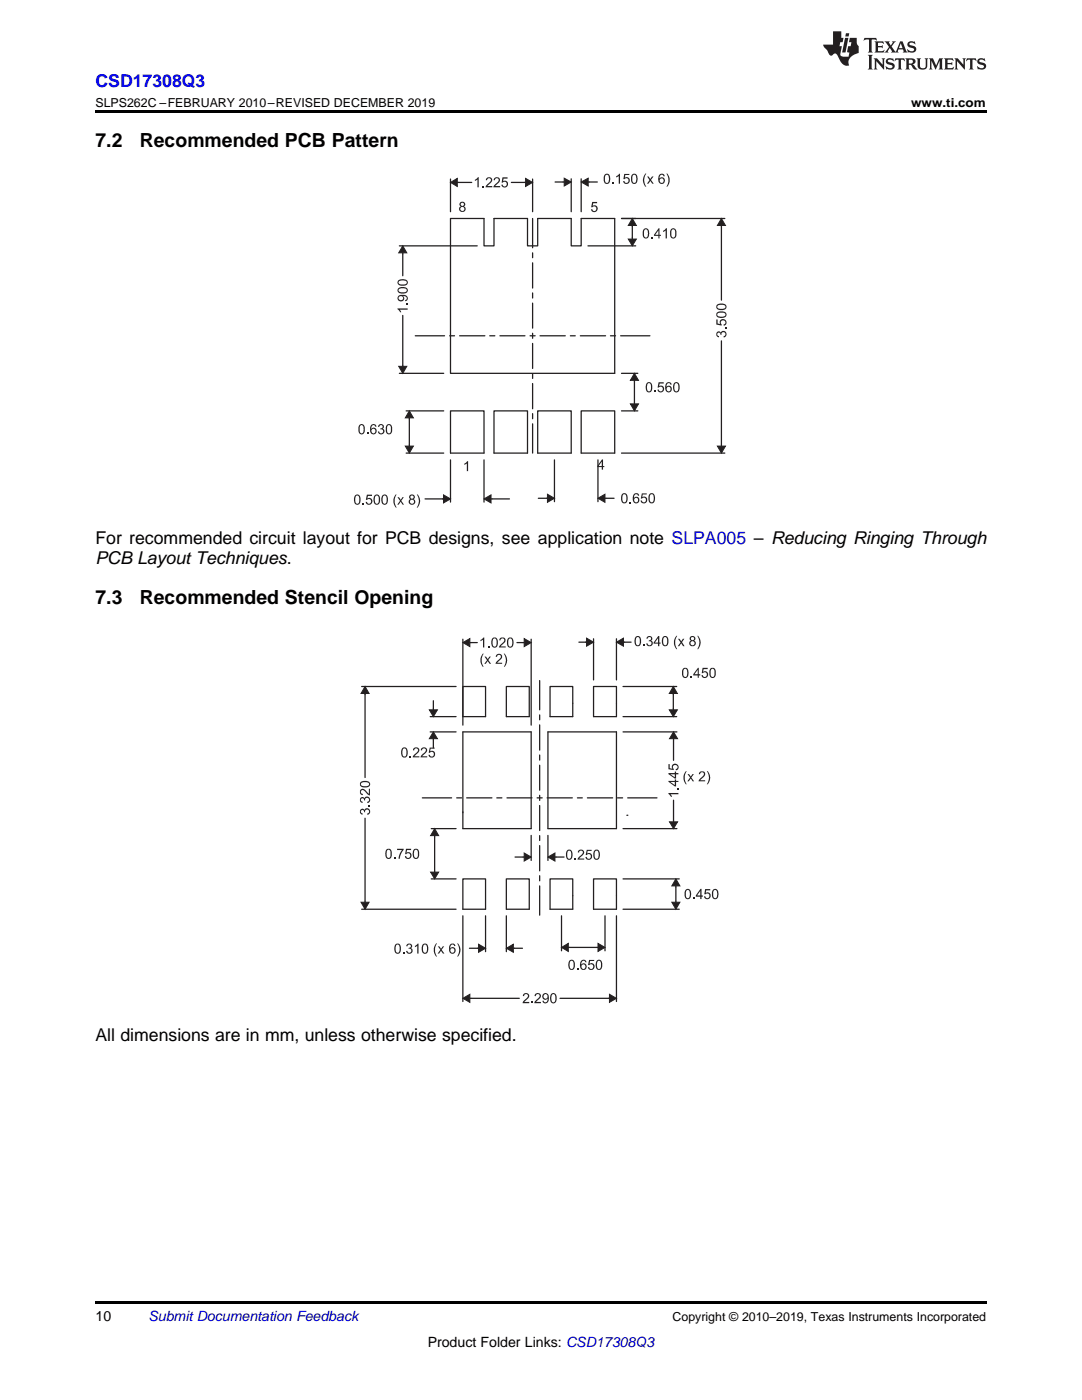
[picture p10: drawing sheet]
<svg xmlns="http://www.w3.org/2000/svg" width="216mm" height="279mm" viewBox="0 0 216 279" stroke-linecap="round" stroke-linejoin="round" font-family="sans-serif">
<path d="M19 259.7h177.8v.5h-177.8z" fill="#000"/>
<g fill="none" stroke="#231f20" stroke-width=".25">
<path d="M92.4 137h4.5v6h-4.5zM101 137h4.6v6h-4.6zM109.8 137h4.5v6h-4.5zM118.4 137h4.6v6h-4.6zM92.4 146.1h13.6M109.3 146.1h13.7M92.4 175.4h4.5v6.1h-4.5zM92.4 162v.2M92.4 165.4h13.6M101 175.4h4.6v6.1h-4.6zM109.3 165.4h13.7M109.8 175.4h4.5v6.1h-4.5z"/>
<path d="M118.4 175.4h4.6v6.1h-4.6zM124.3 175.4h11.2M125.1 162.7h.1M134.9 177v2.8M124.3 181.5h11.2"/>
</g>
<g fill="#231f20">
<path d="M138.3 179.1h.3v.3h-.3z"/>
<path d="M140.7 177.4h1v.3h-.8l-.1 .5 .6-.1 .4 .4v.5l-.4 .4h-.5l-.4-.4v-.1h.2l.2 .3 .4 .1 .2-.4v-.3l-.2-.3-.8 .2z"/>
<path d="M134.9 175.4l.8 1.4h-1.6z"/>
<path d="M136.9 177.5l.6-.1 .4 .5-.1 1.1-.4 .5-.5-.2-.3-.5v-.8zM137.1 177.6l-.2 .4v1a.43 .43 0 0 0 .6 .1 .43 .43 0 0 0 .2-.5l-.1-.7a.34 .34 0 0 0-.5-.3z"/>
<path d="M139.8 177.4h.2v1.3h.2v.3h-.2v.4h-.3v-.4h-.9v-.3zM139.7 177.8l-.6 .9h.6z"/>
<path d="M142.3 177.6l.5-.2 .5 .4v1.1l-.4 .5h-.5l-.3-.4v-1zM142.5 177.6l-.2 .4 .1 1a.42 .42 0 0 0 .6 .1 .42 .42 0 0 0 .1-.5l-.1-.7a.34 .34 0 0 0-.5-.3z"/>
</g>
<path d="M134.9 175.4l.8 1.4h-1.6z" fill="none" stroke="#231f20" stroke-width=".2"/>
<path d="M134.9 176.8v.2" fill="none" stroke="#231f20" stroke-width=".25"/>
<path d="M134.1 180.1h1.6l-.8 1.4z" fill="#231f20"/>
<path d="M134.1 180.1h1.6l-.8 1.4z" fill="none" stroke="#231f20" stroke-width=".2"/>
<path d="M92.4 146.1v19.3M106 146.1v19.3M109.3 146.1v19.3M123 146.1v19.3M124.3 146.1h10.8M134.4 147.7v4M134.4 159.7v4.1M124.3 165.4h10.8M134.9 179.8v.3" fill="none" stroke="#231f20" stroke-width=".25"/>
<path d="M134.4 146.1l.8 1.3h-1.6z" fill="#231f20"/>
<path d="M134.4 146.1l.8 1.3h-1.6z" fill="none" stroke="#231f20" stroke-width=".2"/>
<path d="M134.4 147.4v.3" fill="none" stroke="#231f20" stroke-width=".25"/>
<path d="M133.6 164h1.6l-.8 1.4z" fill="#231f20"/>
<path d="M133.6 164h1.6l-.8 1.4z" fill="none" stroke="#231f20" stroke-width=".2"/>
<path d="M134.4 163.8v.2" fill="none" stroke="#231f20" stroke-width=".25"/>
<g fill="#231f20">
<path d="M133.4 158.3h2v.2h-1.6l.3 .5h-.3l-.4-.5z"/>
<path d="M135.1 157.2h.3v.3h-.3z"/>
<path d="M133.4 152.5h.2v.8l.6 .1-.1-.6 .2-.3 .6-.1 .3 .2 .2 .4v.4l-.4 .3h-.1l-.1-.2a.43 .43 0 0 0 .2-.7 .43 .43 0 0 0-.7 .1l.1 .8-1-.2z"/>
<path d="M133.4 155.8h1.2v-.3h.3v.3h.5v.3h-.5v.8h-.3l-1.2-.9zM133.8 156.1l.8 .6v-.6z"/>
<path d="M133.4 154.3h1.2v-.3h.3v.3h.5v.2h-.5v.9h-.3l-1.2-.9zM133.8 154.5l.8 .6v-.6z"/>
</g>
<path d="M118.4 127.5v8.2M123 127.5v8.2" fill="none" stroke="#231f20" stroke-width=".25"/>
<g fill="#231f20">
<path d="M128.3 128.7h.3v.3h-.3z"/>
<path d="M129.2 127.1l.5-.2 .4 .2 .1 .5-.3 .3a.61 .61 0 0 1 0 1 .61 .61 0 0 1-.9-.4l.2-.1 .3 .4 .4-.1 .1-.5-.2-.2h-.4l.1-.2a.35 .35 0 0 0 .4-.4 .35 .35 0 0 0-.3-.3 .35 .35 0 0 0-.4 .4l-.2-.1z"/>
<path d="M134.9 126.9h.2l-.3 .7-.1 1 .4 1h-.2l-.2-.3-.2-.7v-.9z"/>
<path d="M135.3 127.5h.3l.3 .5 .4-.5h.3l-.5 .7 .5 .8h-.3l-.4-.6-.4 .6h-.3l.6-.8z"/>
<path d="M139.1 126.9h.2l.2 .3 .3 .9-.1 .8-.4 .7-.2-.1 .4-.7 .1-.8z"/>
<path d="M126.9 127.1l.6-.2 .3 .4 .1 1-.3 .6-.6 .1-.3-.4-.1-.9zM127 127.2l-.1 .5v.8a.41 .41 0 0 0 .6 .2 .41 .41 0 0 0 .2-.6l-.1-.8-.2-.2z"/>
<path d="M131.3 126.9h.3v1.3h.2v.3h-.2v.5h-.3v-.5h-.9v-.3zM131.3 127.4l-.6 .8h.6z"/>
<path d="M132.3 127.1l.6-.2 .4 .4 .1 1-.4 .6-.5 .1-.3-.4-.1-.9zM132.5 127.2l-.2 .5 .1 .8a.35 .35 0 0 0 .4 .3 .35 .35 0 0 0 .3-.5v-.9l-.3-.3z"/>
<path d="M137.7 127.1l.7-.2 .4 .4v.3l-.3 .3 .3 .1v.5l-.4 .5h-.4l-.4-.3v-.6l.3-.2-.3-.3zM137.9 127.5a.31 .31 0 0 0 .6 0 .31 .31 0 0 0-.6 0zM137.8 128.4a.42 .42 0 0 0 .8 0 .42 .42 0 0 0-.8 0z"/>
</g>
<path d="M86.5 139.8v1.7M85.8 143h5.2M85.8 146.1h5.2M86.5 147.7v1.5" fill="none" stroke="#231f20" stroke-width=".25"/>
<g fill="#231f20">
<path d="M81.7 150.9h.3v.2h-.3z"/>
<path d="M82.5 149.4l.3-.2h.5l.3 .3v.5l-.9 .9h1v.2h-1.3l.1-.3 .8-.8a.38 .38 0 0 0-.1-.6 .38 .38 0 0 0-.5 .3h-.3z"/>
<path d="M84.1 149.3l.7-.1 .4 .2v.6l-.9 .9h.9v.2h-1.3l.2-.5 .7-.6a.38 .38 0 0 0 0-.6 .38 .38 0 0 0-.6 .3h-.2z"/>
<path d="M85.8 149.2h.9v.2h-.8l-.1 .6 .5-.2 .5 .5v.5l-.4 .4-.6-.1-.3-.5 .3 .1a.45 .45 0 0 0 .6 .1 .45 .45 0 0 0 .1-.6 .45 .45 0 0 0-.6-.1l-.1 .2-.3-.1z"/>
<path d="M85.7 141.7h1.6l-.8 1.3z"/>
<path d="M80.3 149.2h.6l.4 .5v1l-.4 .5-.6-.1-.2-.4-.1-.8zM80.4 149.5l-.1 .4 .1 .8a.35 .35 0 0 0 .4 .3 .35 .35 0 0 0 .3-.4l-.1-1.1-.2-.1z"/>
</g>
<path d="M85.7 141.7h1.6l-.8 1.3z" fill="none" stroke="#231f20" stroke-width=".2"/>
<path d="M86.5 141.5v.2" fill="none" stroke="#231f20" stroke-width=".25"/>
<path d="M86.5 146.1l.8 1.3h-1.6z" fill="#231f20"/>
<path d="M86.5 146.1l.8 1.3h-1.6z" fill="none" stroke="#231f20" stroke-width=".2"/>
<path d="M86.5 147.4v.3M86.1 165.4h4.9M86.1 175.4h4.9M86.7 167v6.8" fill="none" stroke="#231f20" stroke-width=".25"/>
<g fill="#231f20">
<path d="M78.6 171.1h.3v.3h-.3z"/>
<path d="M79.2 169.4h1.3l-.5 1.1-.2 .9h-.3l.1-.5 .6-1.3h-1z"/>
<path d="M81 169.4h1v.2h-.8l-.1 .6 .6-.1 .4 .4-.1 .7-.4 .2-.7-.1-.1-.4 .3-.1a.39 .39 0 0 0 .2 .4 .39 .39 0 0 0 .5-.2l.1-.4-.2-.2-.4-.1-.2 .2h-.3z"/>
<path d="M86.7 165.4l.8 1.4h-1.6z"/>
<path d="M77.1 169.6l.2-.2h.5l.3 .4 .1 1-.4 .6h-.4l-.5-.4v-.7zM77.4 169.6l-.2 .3v1a.4 .4 0 0 0 .5 .2 .4 .4 0 0 0 .2-.5l-.1-.9z"/>
<path d="M82.5 169.6l.3-.2h.4l.4 .4v1l-.3 .6h-.5l-.3-.3-.2-.8zM82.7 169.7l-.1 .8 .2 .7a.58 .58 0 0 0 .6-.3 .58 .58 0 0 0 0-.6l-.2-.7h-.2z"/>
</g>
<path d="M86.7 165.4l.8 1.4h-1.6z" fill="none" stroke="#231f20" stroke-width=".2"/>
<path d="M86.7 166.8v.2" fill="none" stroke="#231f20" stroke-width=".25"/>
<path d="M85.9 174h1.6l-.8 1.4z" fill="#231f20"/>
<path d="M85.9 174h1.6l-.8 1.4z" fill="none" stroke="#231f20" stroke-width=".2"/>
<path d="M124.3 137h10.7M134.4 138.6v2.9M124.3 143h10.7M86.7 173.8v.2" fill="none" stroke="#231f20" stroke-width=".25"/>
<g fill="#231f20">
<path d="M137.8 135h.2v.3h-.2z"/>
<path d="M140.2 133.3h1v.2h-.8l-.1 .6 .6-.1 .4 .4v.5l-.6 .4h-.4l-.2-.2-.1-.3 .2-.1a.44 .44 0 0 0 .8 .2 .44 .44 0 0 0-.3-.7l-.7 .1z"/>
<path d="M134.4 137l.8 1.4h-1.7z"/>
<path d="M136.3 133.4l.6-.1 .3 .2 .2 .3v1l-.5 .5-.5-.1-.3-.5v-.8zM136.6 133.5l-.3 .4v.8l.3 .4h.3l.2-.3v-1l-.2-.3z"/>
<path d="M139.3 133.3h.1v1.3h.3v.2h-.3v.5h-.2v-.5h-.9v-.2zM139.2 133.7l-.6 .9h.6z"/>
<path d="M141.7 133.5l.3-.2h.4l.4 .4v1.2l-.4 .4-.6-.1-.2-.3-.1-1.1zM141.9 133.6l-.1 1.2 .2 .2a.52 .52 0 0 0 .5-.2 .52 .52 0 0 0 .1-.5l-.2-.7a.29 .29 0 0 0-.5 0z"/>
</g>
<path d="M134.4 137l.8 1.4h-1.7z" fill="none" stroke="#231f20" stroke-width=".2"/>
<path d="M134.4 138.4v.2" fill="none" stroke="#231f20" stroke-width=".25"/>
<path d="M133.5 141.7h1.7l-.8 1.3z" fill="#231f20"/>
<path d="M133.5 141.7h1.7l-.8 1.3z" fill="none" stroke="#231f20" stroke-width=".2"/>
<path d="M134.4 141.5v.2M93.7 189.2h1.6M96.9 182.8v7.1M101 182.8v7.1M102.6 189.2h1.7" fill="none" stroke="#231f20" stroke-width=".25"/>
<g fill="#231f20">
<path d="M80.4 190.1h.3v.2h-.3z"/>
<path d="M81.2 188.4l.7-.1 .3 .3a.4 .4 0 0 1-.2 .6l.3 .3v.4l-.3 .4h-.6l-.4-.5h.3l.2 .3h.3l.3-.2a.4 .4 0 0 0-.1-.5 .4 .4 0 0 0-.5 0l.1-.2a.35 .35 0 0 0 .4-.4 .35 .35 0 0 0-.4-.3 .35 .35 0 0 0-.3 .4l-.2-.1z"/>
<path d="M82.8 188.8l.7-.5v2h-.2v-1.6l-.5 .3z"/>
<path d="M87 188.3h.2l-.4 .9v.8l.4 .9-.3-.1-.3-.8v-1z"/>
<path d="M87.4 188.9h.3l.3 .5 .3-.5h.3l-.5 .6 .6 .8h-.3l-.4-.5-.4 .5h-.3l.6-.8z"/>
<path d="M91.2 188.3l.3 .1 .4 1.1-.1 .8-.4 .6h-.2l.3-.6 .1-.8z"/>
<path d="M95.5 188.4l1.4 .8-1.4 .9z"/>
<path d="M78.9 188.4l.7-.1 .4 .5v1l-.2 .3-.3 .2-.6-.1-.2-.4v-.8zM79.1 188.6l-.2 .4v.6l.2 .5a.54 .54 0 0 0 .6-.2 .54 .54 0 0 0 0-.7v-.3a.38 .38 0 0 0-.2-.3 .38 .38 0 0 0-.4 0z"/>
<path d="M84.4 188.4l.6-.1 .4 .5v1l-.2 .4-.3 .1-.5-.1-.2-.4-.1-.8zM84.6 188.6l-.2 .4 .1 1a.44 .44 0 0 0 .6 0 .44 .44 0 0 0 .1-.6v-.6a.39 .39 0 0 0-.6-.2z"/>
<path d="M89.9 188.4l.2-.1 .5 .1 .3 .3-.3 .1a.41 .41 0 0 0-.5-.3 .41 .41 0 0 0-.2 .6l-.1 .2 .6-.3 .4 .3 .1 .5-.3 .5h-.6l-.3-.3-.1-1.1zM89.9 189.7a.43 .43 0 0 0 .8 0 .43 .43 0 0 0-.8 0z"/>
</g>
<path d="M95.5 188.4l1.4 .8-1.4 .9z" fill="none" stroke="#231f20" stroke-width=".2"/>
<path d="M95.3 189.2h.2" fill="none" stroke="#231f20" stroke-width=".25"/>
<path d="M101 189.2l1.4-.8v1.7z" fill="#231f20"/>
<path d="M101 189.2l1.4-.8v1.7z" fill="none" stroke="#231f20" stroke-width=".2"/>
<path d="M102.8 171h1.6M106 166.7v5M109.3 166.7v5M110.9 171h1.7M102.4 189.2h.2" fill="none" stroke="#231f20" stroke-width=".25"/>
<g fill="#231f20">
<path d="M114.6 171.3h.3v.3h-.3z"/>
<path d="M115.4 169.8l.3-.2h.4l.4 .2v.6l-.9 .9h1v.3h-1.4l.3-.6 .7-.6a.37 .37 0 0 0-.2-.6 .37 .37 0 0 0-.4 .4l-.3-.1z"/>
<path d="M117.1 169.6h1v.2h-.9v.6l.2-.2 .5 .1 .2 .4v.4l-.3 .4-.6 .1-.4-.4v-.2h.3a.45 .45 0 0 0 .6 .3 .45 .45 0 0 0 .2-.6 .45 .45 0 0 0-.6-.2l-.2 .2-.2-.1z"/>
<path d="M104.6 170.2l1.4 .8-1.4 .8z"/>
<path d="M113.3 169.6h.6l.3 .5v1l-.4 .5h-.5l-.3-.5-.1-.9zM113.4 169.8l-.2 .4 .1 .9a.4 .4 0 0 0 .5 .2 .4 .4 0 0 0 .2-.5l-.1-.8a.31 .31 0 0 0-.2-.2 .31 .31 0 0 0-.3 0z"/>
<path d="M118.7 169.6h.6l.4 .5v1l-.5 .5h-.5l-.3-.5v-.9zM118.9 169.8l-.3 .4v.8l.3 .4h.3l.2-.2v-1.2a.31 .31 0 0 0-.2-.2 .31 .31 0 0 0-.3 0z"/>
</g>
<path d="M104.6 170.2l1.4 .8-1.4 .8z" fill="none" stroke="#231f20" stroke-width=".2"/>
<path d="M104.4 171h.2" fill="none" stroke="#231f20" stroke-width=".25"/>
<path d="M109.3 171l1.4-.8v1.6z" fill="#231f20"/>
<path d="M109.3 171l1.4-.8v1.6z" fill="none" stroke="#231f20" stroke-width=".2"/>
<path d="M92.4 127.6v17.1M94 128.2h1.2M103.2 128.2h1.2M106 127.6v17.1M110.7 171h.2" fill="none" stroke="#231f20" stroke-width=".25"/>
<path d="M92.4 128.2l1.4-.8v1.6z" fill="#231f20"/>
<path d="M92.4 128.2l1.4-.8v1.6z" fill="none" stroke="#231f20" stroke-width=".2"/>
<path d="M93.8 128.2h.2" fill="none" stroke="#231f20" stroke-width=".25"/>
<path d="M104.6 127.4l1.4 .8-1.4 .8z" fill="#231f20"/>
<path d="M104.6 127.4l1.4 .8-1.4 .8z" fill="none" stroke="#231f20" stroke-width=".2"/>
<path d="M104.4 128.2h.2" fill="none" stroke="#231f20" stroke-width=".25"/>
<g fill="#231f20">
<path d="M95.9 127.7l.7-.5v2h-.2v-1.5l-.4 .2z"/>
<path d="M97.4 129h.3v.2h-.3z"/>
<path d="M99.7 127.5l.3-.3 .7 .2 .2 .4-.1 .4-.9 .8h1v.2h-1.3l.1-.4 .9-.9a.38 .38 0 0 0-.3-.5 .38 .38 0 0 0-.4 .4h-.3z"/>
<path d="M98.2 127.4l.3-.2h.4l.4 .4v1l-.3 .6h-.6l-.3-.3-.1-1zM98.4 127.5l-.1 1 .2 .5a.54 .54 0 0 0 .6-.2 .54 .54 0 0 0 0-.6l-.1-.4a.38 .38 0 0 0-.2-.3 .38 .38 0 0 0-.4 0z"/>
<path d="M101.4 127.4l.2-.2h.5l.3 .5v1.2l-.4 .4-.5-.1-.3-.4v-.9zM101.6 127.5l-.2 .4 .1 .9a.44 .44 0 0 0 .5 .1 .44 .44 0 0 0 .2-.5v-.6a.37 .37 0 0 0-.2-.4 .37 .37 0 0 0-.4 .1z"/>
</g>
<path d="M72.2 137h18.8M72.8 138.6v16.6M72.8 163.3v16.5M72.2 181.5h18.8" fill="none" stroke="#231f20" stroke-width=".25"/>
<path d="M72.8 137l.8 1.4h-1.6z" fill="#231f20"/>
<path d="M72.8 137l.8 1.4h-1.6z" fill="none" stroke="#231f20" stroke-width=".2"/>
<path d="M72.8 138.4v.2" fill="none" stroke="#231f20" stroke-width=".25"/>
<path d="M72 180.1h1.6l-.8 1.4z" fill="#231f20"/>
<path d="M72 180.1h1.6l-.8 1.4z" fill="none" stroke="#231f20" stroke-width=".2"/>
<path d="M72.8 179.8v.3" fill="none" stroke="#231f20" stroke-width=".25"/>
<g fill="#231f20">
<path d="M72 161.6l.4-.2 .3 .3 .2-.4h.5l.4 .3 .1 .6-.2 .2-.4 .2v-.2l.3-.3-.1-.5h-.5l-.2 .2 .1 .3h-.2l-.1-.2a.34 .34 0 0 0-.4-.2 .34 .34 0 0 0-.2 .4 .34 .34 0 0 0 .4 .2l-.1 .3h-.1l-.4-.4z"/>
<path d="M73.5 160.6h.3v.3h-.3z"/>
<path d="M72 159.2l.1-.1a.4 .4 0 0 1 .6 .2l.3-.3h.4l.3 .1 .2 .7-.6 .5v-.3h.1a.41 .41 0 0 0 .2-.5 .41 .41 0 0 0-.5-.3 .41 .41 0 0 0-.2 .6l-.3-.1a.33 .33 0 0 0-.3-.4 .33 .33 0 0 0-.3 .4 .33 .33 0 0 0 .4 .3l-.1 .2-.4-.2-.1-.6z"/>
<path d="M72 157.6l.6-.1 1 .9v-1h.2v1.4l-.4-.2-.8-.8a.36 .36 0 0 0-.6 .1 .36 .36 0 0 0 .4 .5v.3l-.5-.2-.1-.7z"/>
<path d="M72 156.1l.5-.3 .9 .1 .3 .2 .2 .5-.3 .4-.2 .1h-1.1l-.5-.4zM72.2 156.2a.43 .43 0 0 0-.1 .6 .43 .43 0 0 0 .6 .1l.8-.1a.44 .44 0 0 0 0-.6 .44 .44 0 0 0-.6-.1z"/>
</g>
<path d="M112 182.8v7M113.6 189.1h5.5M120.7 182.8v7" fill="none" stroke="#231f20" stroke-width=".25"/>
<g fill="#231f20">
<path d="M115.1 193.3h.3v.3h-.3z"/>
<path d="M117.5 191.6h1.1v.2h-.8l-.2 .5 .5-.1 .5 .4v.5l-.4 .5-.6-.1-.3-.3v-.2h.3l.2 .4h.3l.3-.4-.3-.5-.8 .1z"/>
<path d="M112 189.1l1.4-.8v1.6z"/>
<path d="M113.7 191.7l.6-.1 .4 .4v1l-.4 .6-.6-.1-.2-.3-.1-.9zM113.8 191.8l-.1 .5v.8a.41 .41 0 0 0 .5 .2 .41 .41 0 0 0 .3-.5l-.1-.8a.35 .35 0 0 0-.6-.2z"/>
<path d="M115.9 191.8l.3-.2 .4-.1 .4 .5h-.2a.4 .4 0 0 0-.5-.2 .4 .4 0 0 0-.3 .5v.2l.2-.2h.4l.4 .2 .1 .5-.3 .5-.6 .1-.3-.3-.2-.9zM116 192.9a.45 .45 0 0 0 .9 0 .45 .45 0 0 0-.9 0z"/>
<path d="M119.1 191.7l.7-.1 .3 .4 .1 .9-.2 .4-.3 .3h-.4l-.4-.4v-.9zM119.3 191.8l-.2 .5 .1 .8a.41 .41 0 0 0 .5 .2 .41 .41 0 0 0 .2-.5l-.1-.8a.32 .32 0 0 0-.2-.3 .32 .32 0 0 0-.3 .1z"/>
</g>
<path d="M112 189.1l1.4-.8v1.6z" fill="none" stroke="#231f20" stroke-width=".2"/>
<path d="M113.4 189.1h.2" fill="none" stroke="#231f20" stroke-width=".25"/>
<path d="M119.3 188.3l1.4 .8-1.4 .8z" fill="#231f20"/>
<path d="M119.3 188.3l1.4 .8-1.4 .8z" fill="none" stroke="#231f20" stroke-width=".2"/>
<path d="M92.4 182.8v17.1M94 199.2h9.6M111.7 199.2h9.7M119.1 189.1h.2M123 182.8v17.1" fill="none" stroke="#231f20" stroke-width=".25"/>
<path d="M92.4 199.2l1.4-.8v1.6z" fill="#231f20"/>
<path d="M92.4 199.2l1.4-.8v1.6z" fill="none" stroke="#231f20" stroke-width=".2"/>
<path d="M93.8 199.2h.2" fill="none" stroke="#231f20" stroke-width=".25"/>
<path d="M121.6 198.4l1.4 .8-1.4 .8z" fill="#231f20"/>
<path d="M121.6 198.4l1.4 .8-1.4 .8z" fill="none" stroke="#231f20" stroke-width=".2"/>
<path d="M121.4 199.2h.2" fill="none" stroke="#231f20" stroke-width=".25"/>
<g fill="#231f20">
<path d="M104.5 198.3l.6-.1 .4 .2v.7l-.9 .9h1v.2h-1.3l.1-.4 .9-.9v-.3l-.3-.2a.33 .33 0 0 0-.4 .4h-.3z"/>
<path d="M106 199.9h.3v.3h-.3z"/>
<path d="M106.8 198.3l.6-.1 .5 .2v.6l-.9 1h.9v.2h-1.3l.2-.5 .8-.7a.39 .39 0 0 0-.2-.6 .39 .39 0 0 0-.5 .4h-.2z"/>
<path d="M108.4 198.3l.5-.1 .6 .4v1l-.3 .6h-.6l-.4-.4 .3-.1 .1 .3h.3l.3-.1 .1-.5v-.1l-.4 .2-.5-.1-.2-.6zM108.4 198.9a.41 .41 0 0 0 .8 0 .41 .41 0 0 0-.8 0z"/>
<path d="M110 198.3l.5-.1 .5 .4 .1 1-.4 .6-.4 .1-.4-.3-.1-1zM110.2 198.5l-.2 .4 .1 .8 .1 .3h.3l.3-.2v-.9l-.2-.5z"/>
</g>
<g fill="none" stroke="#231f20" stroke-width=".25">
<path d="M107.7 135.8v5.9M115.5 128.2h1.3M84.3 159.2h5.8M91.1 159.2h1M93.1 159.2h5.1M99.1 159.2h1M101.2 159.2h5M107.2 159.2h1M107.7 142.7v1M107.7 144.7v5M107.7 150.7v1M107.7 152.7v5"/>
<path d="M107.7 158.7v1M109.2 159.2h5M115.2 159.2h1M117.2 159.2h5M123.2 159.2h1M125.3 159.2h5.8M107.7 160.8v5M107.7 166.8v.9M107.7 168.8v5M107.7 174.8v1M107.7 176.8v5.8"/>
</g>
<path d="M117 127.4l1.4 .8-1.4 .8z" fill="#231f20"/>
<path d="M117 127.4l1.4 .8-1.4 .8z" fill="none" stroke="#231f20" stroke-width=".2"/>
<path d="M116.8 128.2h.2M124.6 128.2h1.3" fill="none" stroke="#231f20" stroke-width=".25"/>
<path d="M123 128.2l1.4-.8v1.6z" fill="#231f20"/>
<path d="M123 128.2l1.4-.8v1.6z" fill="none" stroke="#231f20" stroke-width=".2"/>
<path d="M124.4 128.2h.2" fill="none" stroke="#231f20" stroke-width=".25"/>
<g fill="#231f20">
<path d="M136.8 154l.2-.1-.4 .9v.8l.4 .9-.2-.1-.4-.8v-.8z"/>
<path d="M137.2 154.5h.3l.3 .5 .4-.5h.3l-.5 .7 .5 .7h-.3l-.4-.5-.4 .5h-.3l.6-.7z"/>
<path d="M139.5 154.2l.4-.3h.5l.3 .3-.1 .7-.9 .8h1v.2h-1.3l.2-.4 .8-.8a.38 .38 0 0 0-.3-.6 .38 .38 0 0 0-.4 .4h-.3z"/>
<path d="M141 153.9h.3l.2 .4 .2 .8-.1 .7-.4 .7h-.2l.4-.8 .1-.7z"/>
<path d="M96.3 130.5l.2-.1-.3 .8-.1 .6 .1 .7 .3 .6-.3-.2-.3-.7v-.8z"/>
<path d="M96.7 131h.3l.3 .5 .3-.5h.3l-.5 .7 .6 .8h-.3l-.4-.6-.4 .6h-.3l.6-.7z"/>
<path d="M99 130.7l.4-.2h.4l.4 .3-.1 .7-.9 .8h1v.2h-1.3l.2-.5 .8-.7v-.4l-.1-.2a.4 .4 0 0 0-.6 .4h-.3z"/>
<path d="M100.5 130.4l.4 .3 .3 1-.1 .7-.4 .7h-.2l.4-.7 .1-.8z"/>
</g>
<path d="M89.9 43.6h6.7v5.5h2v-5.5h6.7v5.5h2v-5.5h6.7v5.5h2v-5.5h6.7v30.9h-32.8zM89.9 82h6.7v8.4h-6.7zM98.6 82h6.7v8.4h-6.7zM107.3 82h6.7v8.4h-6.7zM116 82h6.7v8.4h-6.7z" fill="none" stroke="#231f20" stroke-width=".25"/>
<g fill="#231f20">
<path d="M118.2 40.3h.9v.3h-.7l-.1 .5 .1-.1h.5l.3 .4 .1 .3-.2 .4-.4 .2h-.4l-.3-.3-.1-.2 .3-.1 .1 .3 .4 .1 .3-.4a.43 .43 0 0 0-.2-.5 .43 .43 0 0 0-.6 .2h-.2z"/>
<path d="M92.7 92.5l.7-.5v2h-.2v-1.5l-.6 .3z"/>
<path d="M91.9 40.3h.5l.4 .3v.4l-.2 .2 .3 .2v.3l-.3 .5-.5 .1-.5-.3v-.6l.4-.2-.3-.3zM91.9 40.8a.35 .35 0 0 0 .7 0 .35 .35 0 0 0-.7 0zM91.8 41.7a.45 .45 0 0 0 .9 0 .45 .45 0 0 0-.9 0z"/>
<path d="M120.1 91.7h.2v1.3h.3v.2h-.3v.5h-.2v-.5h-.9v-.2zM120.1 92.1l-.7 .9h.7z"/>
</g>
<path d="M79.7 49.1h15.5M80.4 50.7v4.3M79.7 74.5h8.8M80.4 63v9.9" fill="none" stroke="#231f20" stroke-width=".25"/>
<g fill="#231f20">
<path d="M79.3 61.6h2v.2h-1.5l.3 .5h-.3z"/>
<path d="M81 60.5h.3v.3h-.3z"/>
<path d="M80.4 49.1l.8 1.4h-1.6z"/>
<path d="M79.5 59.1l.4-.3 1.1 .1 .3 .4 .1 .3-.2 .4-.3 .1-.1-.2h.2a.47 .47 0 0 0 0-.7 .47 .47 0 0 0-.6-.1l.3 .3-.2 .5-.6 .3-.5-.4-.1-.4zM79.6 59.5a.42 .42 0 0 0 .8 0 .42 .42 0 0 0-.8 0z"/>
<path d="M79.5 57.5l.5-.2h.9l.4 .3 .1 .4-.1 .3-.4 .2h-1.1l-.4-.3-.1-.4zM79.6 57.7l-.1 .3 .3 .3h.9l.5-.3v-.2l-.3-.2-.9-.1z"/>
<path d="M79.5 56l.6-.3 .9 .1 .3 .3v.5l-.4 .4h-1.1l-.4-.4-.1-.3zM79.6 56.1l-.1 .4 .2 .2h1.2a.41 .41 0 0 0 .2-.6 .41 .41 0 0 0-.6-.1z"/>
</g>
<path d="M80.4 49.1l.8 1.4h-1.6z" fill="none" stroke="#231f20" stroke-width=".2"/>
<path d="M80.4 50.5v.2" fill="none" stroke="#231f20" stroke-width=".25"/>
<path d="M79.6 73.1h1.6l-.8 1.4z" fill="#231f20"/>
<path d="M79.6 73.1h1.6l-.8 1.4z" fill="none" stroke="#231f20" stroke-width=".2"/>
<path d="M80.4 72.9v.2M81 82h7.5M81 90.4h7.5M81.7 83.6v5.2" fill="none" stroke="#231f20" stroke-width=".25"/>
<g fill="#231f20">
<path d="M73.2 86.4h.3v.3h-.3z"/>
<path d="M75.6 84.8l.5-.2 .5 .4v.3l-.3 .3 .4 .2v.4l-.2 .4-.3 .1-.6-.1-.2-.3v-.2h.3l.2 .4 .5-.2v-.5l-.5-.1 .1-.2a.34 .34 0 0 0 .3-.4 .34 .34 0 0 0-.3-.3 .34 .34 0 0 0-.3 .4h-.3z"/>
<path d="M81.7 82l.8 1.4h-1.6z"/>
<path d="M71.7 84.8l.6-.2 .4 .4 .1 1.1-.4 .6h-.5l-.3-.3-.1-1.2zM71.9 85l-.1 1.1a.42 .42 0 0 0 .5 .3 .42 .42 0 0 0 .2-.6l-.1-.8a.32 .32 0 0 0-.2-.2 .32 .32 0 0 0-.3 .2z"/>
<path d="M74 84.9l.2-.2 .5-.1 .3 .2 .1 .3-.2 .1-.1-.2a.42 .42 0 0 0-.5-.1 .42 .42 0 0 0-.2 .6v.1l.2-.2 .4-.1 .3 .3 .2 .5-.3 .5-.6 .1-.4-.3-.1-1.1zM74.1 86a.45 .45 0 0 0 .9 0 .45 .45 0 0 0-.9 0z"/>
<path d="M77.1 84.8l.6-.2 .5 .4v1.1l-.3 .6h-.5l-.4-.4v-1.1zM77.3 85l-.1 .6 .1 .5a.4 .4 0 0 0 .5 .3 .4 .4 0 0 0 .2-.5v-.7a.35 .35 0 0 0-.3-.4 .35 .35 0 0 0-.4 .2z"/>
</g>
<path d="M81.7 82l.8 1.4h-1.6z" fill="none" stroke="#231f20" stroke-width=".2"/>
<path d="M81.7 83.4v.2" fill="none" stroke="#231f20" stroke-width=".25"/>
<path d="M80.9 89h1.6l-.8 1.4z" fill="#231f20"/>
<path d="M80.9 89h1.6l-.8 1.4z" fill="none" stroke="#231f20" stroke-width=".2"/>
<path d="M117.3 49.1h9.5M124 43.6h2.8M126.2 45.2v2.3M81.7 88.8v.2" fill="none" stroke="#231f20" stroke-width=".25"/>
<g fill="#231f20">
<path d="M129.9 47.3h.3v.3h-.3z"/>
<path d="M132.3 46.1l.8-.5v2h-.3v-1.6l-.5 .3z"/>
<path d="M126.2 43.6l.8 1.4h-1.6z"/>
<path d="M128.4 45.8l.6-.2 .5 .4v1l-.4 .6h-.4l-.4-.3-.1-1.1zM128.6 45.8l-.1 .3v.9l.1 .2a.39 .39 0 0 0 .6 .1 .39 .39 0 0 0 .1-.5v-.7a.41 .41 0 0 0-.7-.3z"/>
<path d="M131.4 45.6h.2v1.3h.3v.2h-.3v.5h-.2v-.5h-.9v-.2zM131.4 46l-.7 .9h.7z"/>
<path d="M133.8 45.8l.3-.2h.4l.4 .3 .1 1.1-.4 .6h-.5l-.3-.3-.1-1.2zM134.1 45.8l-.1 .3v1a.39 .39 0 0 0 .5 .2 .39 .39 0 0 0 .2-.5v-.7a.37 .37 0 0 0-.6-.3z"/>
</g>
<path d="M126.2 43.6l.8 1.4h-1.6z" fill="none" stroke="#231f20" stroke-width=".2"/>
<path d="M126.2 45v.2" fill="none" stroke="#231f20" stroke-width=".25"/>
<path d="M125.4 47.7h1.6l-.8 1.4z" fill="#231f20"/>
<path d="M125.4 47.7h1.6l-.8 1.4z" fill="none" stroke="#231f20" stroke-width=".2"/>
<path d="M126.2 47.5v.2M124 74.5h3.3M126.6 76.1v4.3M124 82h3.3" fill="none" stroke="#231f20" stroke-width=".25"/>
<g fill="#231f20">
<path d="M130.5 78h.3v.3h-.3z"/>
<path d="M131.4 76.3h1v.2h-.8l-.1 .6 .2-.1h.6l.2 .7-.1 .4-.4 .2h-.5l-.2-.3-.1-.2 .3-.1v.3l.6 .1 .2-.4-.1-.2a.42 .42 0 0 0-.3-.3 .42 .42 0 0 0-.4 .1h-.3z"/>
<path d="M126.6 74.5l.8 1.4h-1.6z"/>
<path d="M129.2 76.3h.6l.4 .6-.1 1-.5 .4h-.4l-.3-.5v-1zM129.3 76.5l-.2 .5 .1 .8a.35 .35 0 0 0 .4 .3 .35 .35 0 0 0 .3-.4l-.1-1.1-.2-.1z"/>
<path d="M133 76.4l.4-.2 .4 .1 .2 .3-.2 .2a.39 .39 0 0 0-.5-.3 .39 .39 0 0 0-.3 .4v.4l.2-.3h.3l.5 .3v.6l-.2 .3-.5 .1-.5-.4-.1-.9zM133 77.7a.45 .45 0 0 0 .9 0 .45 .45 0 0 0-.9 0z"/>
<path d="M134.6 76.3h.7l.3 .6-.1 1-.4 .4h-.4l-.4-.5v-1zM134.8 76.5l-.2 .5v.8a.42 .42 0 0 0 .6 .2 .42 .42 0 0 0 .2-.5v-.6a.45 .45 0 0 0-.6-.4z"/>
</g>
<path d="M126.6 74.5l.8 1.4h-1.6z" fill="none" stroke="#231f20" stroke-width=".2"/>
<path d="M126.6 75.9v.2" fill="none" stroke="#231f20" stroke-width=".25"/>
<path d="M125.8 80.6h1.6l-.8 1.4z" fill="#231f20"/>
<path d="M125.8 80.6h1.6l-.8 1.4z" fill="none" stroke="#231f20" stroke-width=".2"/>
<path d="M124 43.6h20.6M144 45.2v14.7M144 68v20.8M124 90.4h20.6M126.6 80.4v.2" fill="none" stroke="#231f20" stroke-width=".25"/>
<g fill="#231f20">
<path d="M143.1 66.2l.4-.1 .3 .3 .2-.3 .5-.1 .4 .4 .1 .5-.2 .3-.4 .2v-.3l.4-.3-.1-.3-.5-.2-.2 .2v.3h-.2l-.1-.1a.33 .33 0 0 0-.3-.3 .33 .33 0 0 0-.3 .4 .33 .33 0 0 0 .4 .3l-.1 .2h-.1l-.4-.3v-.5z"/>
<path d="M144.6 65.4h.3v.3h-.3z"/>
<path d="M142.9 63.8h.3v.8l.5 .1-.1-.6 .3-.3 .5-.1 .4 .1 .2 .8-.4 .4h-.2v-.2l.3-.2 .1-.4-.3-.2h-.3a.42 .42 0 0 0-.4 .3 .42 .42 0 0 0 .2 .4v.3l-1.1-.2z"/>
<path d="M144 43.6l.8 1.4h-1.7z"/>
<path d="M143 62.4l.6-.3 .9 .1 .4 .2 .1 .6-.2 .2-.3 .2h-1.1l-.5-.4zM143.1 62.6l.1 .4 .2 .2h.8l.5-.2a.54 .54 0 0 0-.2-.6 .54 .54 0 0 0-.6 0h-.5z"/>
<path d="M143 60.9l.6-.3h.9l.4 .3 .1 .5-.4 .4-1 .1-.6-.3zM143.3 60.9a.44 .44 0 0 0 0 .6 .44 .44 0 0 0 .5 .1l.8-.1a.43 .43 0 0 0 0-.6 .43 .43 0 0 0-.5-.1z"/>
</g>
<path d="M144 43.6l.8 1.4h-1.7z" fill="none" stroke="#231f20" stroke-width=".2"/>
<path d="M144 45v.2" fill="none" stroke="#231f20" stroke-width=".25"/>
<path d="M143.1 89h1.7l-.8 1.4z" fill="#231f20"/>
<path d="M143.1 89h1.7l-.8 1.4z" fill="none" stroke="#231f20" stroke-width=".2"/>
<path d="M84.8 99.6h3.5M89.9 91.8v8.4M96.6 91.8v8.4M144 88.8v.2" fill="none" stroke="#231f20" stroke-width=".25"/>
<g fill="#231f20">
<path d="M72.3 100.4h.3v.3h-.3z"/>
<path d="M73.2 98.7h1v.3h-.8l-.1 .5 .6-.1 .4 .5-.1 .5-.3 .3h-.6l-.3-.5h.3a.45 .45 0 0 0 .6 .2 .45 .45 0 0 0 .1-.6 .45 .45 0 0 0-.6-.1h-.4z"/>
<path d="M78.9 98.8l.2-.1-.3 .9v.8l.3 .9h-.1l-.2-.3-.3-.7v-.7z"/>
<path d="M79.3 99.2h.3l.3 .5 .4-.5h.3l-.5 .7 .5 .8h-.3l-.4-.6-.3 .6h-.3l.5-.8z"/>
<path d="M83.2 98.7h.2l.1 .2 .3 .9-.1 .9-.4 .6h-.1l.3-.7 .1-.8z"/>
<path d="M96.6 99.6l1.4-.8v1.6z"/>
<path d="M70.8 98.8l.6-.1 .5 .4v1.1l-.4 .5h-.4l-.4-.3-.1-1zM71 99l-.1 .4 .1 .8a.41 .41 0 0 0 .5 .2 .41 .41 0 0 0 .2-.5l-.1-.8-.2-.2z"/>
<path d="M74.8 98.8l.7-.1 .3 .4v1.2l-.4 .4h-.5l-.3-.5-.1-.8zM75 98.9l-.2 .5v.8l.1 .3h.4l.3-.4v-.8l-.2-.4z"/>
<path d="M76.3 98.8l.6-.1 .4 .4 .1 1.1-.4 .5h-.5l-.3-.3-.1-1zM76.5 99l-.2 .4 .1 .8a.41 .41 0 0 0 .6 .2 .41 .41 0 0 0 .1-.5v-.8l-.2-.2z"/>
<path d="M81.8 98.8l.6-.1 .4 .4-.1 .3-.2 .2 .3 .2 .1 .5-.3 .4h-.7l-.3-.3v-.5l.3-.3a.43 .43 0 0 1-.1-.8zM81.9 99.2a.32 .32 0 0 0 .6 0 .32 .32 0 0 0-.6 0zM81.8 100.1a.41 .41 0 0 0 .8 0 .41 .41 0 0 0-.8 0z"/>
</g>
<path d="M96.6 99.6l1.4-.8v1.6z" fill="none" stroke="#231f20" stroke-width=".2"/>
<path d="M98 99.6h.2" fill="none" stroke="#231f20" stroke-width=".25"/>
<path d="M88.5 98.8l1.4 .8-1.4 .8z" fill="#231f20"/>
<path d="M88.5 98.8l1.4 .8-1.4 .8z" fill="none" stroke="#231f20" stroke-width=".2"/>
<g fill="none" stroke="#231f20" stroke-width=".25">
<path d="M89.9 35.7v6.5M91.5 36.4h2.6M102 36.4h2.7M106.3 35.7v6.5M106.3 43.6v5.8M106.3 50.5v.9M106.3 52.5v5M106.3 58.5v1M82.9 67h5.8M89.7 67h1M91.7 67h5M97.7 67h1"/>
<path d="M99.8 67h5M105.8 67h1M106.3 60.5v5M106.3 66.5v1M106.3 68.5v5M106.3 74.5v1M106.3 76.5v5.1M107.8 67h5M113.8 67h1M115.8 67h5M121.8 67h1M123.8 67h5.9"/>
<path d="M88.3 99.6h.2M106.3 82.6v1M106.3 84.6v5.8"/>
</g>
<path d="M89.9 36.4l1.3-.8v1.6z" fill="#231f20"/>
<path d="M89.9 36.4l1.3-.8v1.6z" fill="none" stroke="#231f20" stroke-width=".2"/>
<path d="M91.2 36.4h.3" fill="none" stroke="#231f20" stroke-width=".25"/>
<path d="M104.9 35.6l1.4 .8-1.4 .8z" fill="#231f20"/>
<path d="M104.9 35.6l1.4 .8-1.4 .8z" fill="none" stroke="#231f20" stroke-width=".2"/>
<path d="M104.7 36.4h.2" fill="none" stroke="#231f20" stroke-width=".25"/>
<g fill="#231f20">
<path d="M94.8 35.9l.7-.6v2.1h-.2v-1.6l-.5 .3z"/>
<path d="M96.3 37.1h.3v.3h-.3z"/>
<path d="M97 35.6l.6-.3 .6 .4-.1 .7-.9 .7h1v.3h-1.3l.1-.4 .8-.8a.38 .38 0 0 0-.1-.6 .38 .38 0 0 0-.5 .4l-.3-.1z"/>
<path d="M98.7 35.5l.7-.1 .3 .2v.6l-.9 .9h1v.3h-1.4l.2-.4 .9-.9a.38 .38 0 0 0-.3-.5 .38 .38 0 0 0-.5 .4l-.2-.1z"/>
<path d="M100.3 35.4h1v.2h-.8l-.1 .6 .6-.1 .4 .4-.1 .5-.4 .4-.6-.1-.2-.3v-.1l.2-.1 .2 .4h.3l.3-.3v-.3l-.2-.3-.8 .1z"/>
</g>
<path d="M110.8 36.3h1.6M114 35.7v6.5M116 35.7v6.5M117.6 36.3h1.6" fill="none" stroke="#231f20" stroke-width=".25"/>
<g fill="#231f20">
<path d="M122.1 36.4h.3v.3h-.3z"/>
<path d="M123 35.2l.7-.5v2h-.2v-1.6l-.5 .3z"/>
<path d="M124.6 34.7h1v.2h-.8l-.1 .6 .5-.2 .5 .5-.1 .5-.4 .4h-.6l-.2-.5 .2-.1v.1a.44 .44 0 0 0 .7 .1 .44 .44 0 0 0 0-.6 .44 .44 0 0 0-.6 0h-.3z"/>
<path d="M128.8 34.7l.2-.1-.4 .7-.1 .9 .5 1.1-.4-.2-.3-.9v-.7z"/>
<path d="M129.1 35.2h.3l.3 .5 .4-.5h.3l-.5 .7 .5 .8h-.2l-.4-.6-.4 .6h-.3l.5-.8z"/>
<path d="M133 34.6l.3 .2 .3 .8v.9l-.4 .8-.2-.1 .4-.9v-.7z"/>
<path d="M112.6 35.6l1.4 .7-1.4 .8z"/>
<path d="M120.7 34.8l.6-.1 .4 .5v1l-.3 .5h-.6l-.3-.3v-1.1zM120.9 34.9l-.2 .4v.8l.2 .3a.4 .4 0 0 0 .5 0 .4 .4 0 0 0 .1-.5l-.1-.7a.33 .33 0 0 0-.2-.3 .33 .33 0 0 0-.3 0z"/>
<path d="M126.1 34.9l.3-.2h.4l.3 .3 .1 1.2-.4 .5h-.5l-.3-.4-.1-1zM126.4 34.9l-.2 .4v.9a.38 .38 0 0 0 .5 .3 .38 .38 0 0 0 .2-.6v-.8a.34 .34 0 0 0-.5-.2z"/>
<path d="M131.5 34.9l.4-.2h.4l.3 .3v.2h-.2l-.2-.3h-.3l-.3 .5v.2l.3-.2h.4l.3 .2 .1 .5-.3 .6h-.6l-.4-.4-.1-.8zM131.7 35.7l-.1 .5 .2 .2a.42 .42 0 0 0 .6-.4 .42 .42 0 0 0-.7-.3z"/>
</g>
<path d="M112.6 35.6l1.4 .7-1.4 .8z" fill="none" stroke="#231f20" stroke-width=".2"/>
<path d="M112.4 36.3h.2" fill="none" stroke="#231f20" stroke-width=".25"/>
<path d="M116 36.3l1.4-.7v1.5z" fill="#231f20"/>
<path d="M116 36.3l1.4-.7v1.5z" fill="none" stroke="#231f20" stroke-width=".2"/>
<path d="M117.4 36.3h.2M98.2 99.6h3.5M107.4 99.4h1.6M110.6 91.8v8.3M119.3 91.8v8.3M120.9 99.4h1.6" fill="none" stroke="#231f20" stroke-width=".25"/>
<path d="M109.2 98.6l1.4 .8-1.4 .8z" fill="#231f20"/>
<path d="M109.2 98.6l1.4 .8-1.4 .8z" fill="none" stroke="#231f20" stroke-width=".2"/>
<path d="M109 99.4h.2" fill="none" stroke="#231f20" stroke-width=".25"/>
<path d="M119.3 99.4l1.4-.8v1.6z" fill="#231f20"/>
<path d="M119.3 99.4l1.4-.8v1.6z" fill="none" stroke="#231f20" stroke-width=".2"/>
<path d="M120.7 99.4h.2" fill="none" stroke="#231f20" stroke-width=".25"/>
<g fill="#231f20">
<path d="M125.6 100.2h.3v.2h-.3z"/>
<path d="M128.1 98.5h.9v.2h-.8v.5l.2-.1 .5 .1 .2 .3v.5l-.2 .3-.6 .2-.4-.4-.1-.2h.3a.44 .44 0 0 0 .5 .3 .44 .44 0 0 0 .3-.5 .44 .44 0 0 0-.4-.4l-.4 .2h-.2z"/>
<path d="M124.2 98.6l.6-.2 .4 .5v1l-.4 .6-.6-.1-.2-.5-.1-.8zM124.3 98.7l-.1 .4 .1 .9a.36 .36 0 0 0 .4 .3 .36 .36 0 0 0 .2-.5v-.9a.35 .35 0 0 0-.6-.2z"/>
<path d="M126.6 98.6l.2-.2 .6 .1 .1 .4h-.2a.44 .44 0 0 0-.6-.2 .44 .44 0 0 0-.2 .6v.1l.2-.2 .5-.1 .2 .2 .2 .7-.3 .4-.5 .1-.5-.5v-.9zM126.6 99.8a.43 .43 0 0 0 .8 0 .43 .43 0 0 0-.8 0z"/>
<path d="M129.6 98.6l.6-.2 .5 .5v1l-.5 .6-.5-.1-.3-.4v-.9zM129.8 98.7l-.2 .4 .1 .9a.4 .4 0 0 0 .6 .2 .4 .4 0 0 0 .1-.5v-.8a.35 .35 0 0 0-.6-.2z"/>
</g>
<path d="M19 22h177.8v.5h-177.8z" fill="#000"/>
<g fill="#231f20">
<path d="M172.5 7.6l-.1 .5 .4-.2h.6v.1v2.1l-.2 .4h.9l-.2-.4v-2.1l.1-.1h.5l.5 .2-.2-.5zM174.5 8.3l.2 .3v1.5l-.2 .4h1.8l.2-.6a1.04 1.04 0 0 1-1.3 .2v-.7h.6l.3 .2v-.6l-.3 .2h-.6v-.6l.8-.1 .4 .3-.2-.5zM176.5 8.3l.9 1.1-.9 1.1h.8l-.2-.2 .4-.7 .5 .7-.2 .2h1.5l-.2-.2 .2-.4h.9l.1 .4-.2 .2h1l-.3-.3-.7-1.9h-.5l-.9 2-.8-1 .9-1h-.8l.1 .3-.4 .5-.3-.6 .1-.2zM179.7 8.6l.4 1h-.7zM181.3 8.4a.63 .63 0 0 0-.2 .7 .63 .63 0 0 0 .6 .4l.6 .2 .1 .2a.75 .75 0 0 1-.7 .4 .75 .75 0 0 1-.6-.5l.1 .7 .1-.1a1.11 1.11 0 0 0 1.5-.6 1.13 1.13 0 0 0-1.2-.8l-.1-.4a1.04 1.04 0 0 1 1.2 .2l-.2-.5-.2 .1-.4-.2zM173.2 10.9l.2 .4v2.2l-.2 .4h1l-.3-.4v-2.2l.3-.4zM174.3 11.6l.3 .4v1.5l-.3 .4h.8l-.2-.4v-1.3l1.5 1.7v-1.9l.2-.4h-.7l.2 .4v.9l-1.1-1.3zM177 11.8a.62 .62 0 0 0-.2 .7 .62 .62 0 0 0 .6 .4l.6 .1 .1 .3a.76 .76 0 0 1-.7 .3 .76 .76 0 0 1-.7-.4l.2 .7 .1-.1a1.11 1.11 0 0 0 1.5-.6 1.13 1.13 0 0 0-1.2-.8l-.1-.4a1.04 1.04 0 0 1 1.2 .2l-.2-.6-.2 .1-.5-.1zM178.7 11.6l-.2 .6a.61 .61 0 0 1 .8-.3v1.6l-.2 .4h.9l-.2-.4v-1.6a.63 .63 0 0 1 .7 .3l-.1-.6zM180.6 11.6l.3 .4v1.5l-.3 .4h1l-.2-.2-.1-.8 .6 .2a.76 .76 0 0 0 1.2 .7l-1-1a.58 .58 0 0 0 .6-.5 .58 .58 0 0 0-.5-.6zM181.4 11.9h.1a.45 .45 0 0 1 .5 .1 .45 .45 0 0 1 .1 .5l-.8 .2zM182.9 11.6l.2 .2a2.17 2.17 0 0 0 .3 1.9 .99 .99 0 0 0 1.6-.6v-1.1l.2-.4h-.7l.2 .2a1.92 1.92 0 0 1-.2 1.8 .6 .6 0 0 1-.9-.5v-1.1l.2-.4zM185.4 11.6l.2 .4v1.5l-.2 .4h.7l-.2-.4v-1.4l.8 1.8 .8-1.8v1.4l-.2 .4h.9l-.2-.4v-1.5l.2-.4h-.8l-.6 1.5-.6-1.5zM188.4 11.6l.2 .4v1.5l-.2 .4h1.8l.1-.6a1.04 1.04 0 0 1-1.2 .1v-.6h.5l.4 .2v-.6l-.4 .2h-.5v-.7h.8l.3 .3-.1-.6zM190.5 11.6l.2 .4v1.5l-.2 .4h.7l-.2-.4v-1.3l1.5 1.7v-1.9l.2-.4h-.7l.2 .4v.9l-1.1-1.3zM192.9 11.6l-.1 .6a.61 .61 0 0 1 .7-.3l.1 1.6-.3 .4h1l-.3-.4 .1-1.6a.63 .63 0 0 1 .7 .3l-.1-.6zM195.2 11.8a.62 .62 0 0 0-.2 .7 .62 .62 0 0 0 .6 .4l.6 .1 .1 .3a.76 .76 0 0 1-.7 .3 .76 .76 0 0 1-.6-.4l.1 .7 .1-.1a1.11 1.11 0 0 0 1.6-.6 1.13 1.13 0 0 0-1.3-.8l-.1-.4a1.04 1.04 0 0 1 1.2 .2l-.1-.6-.2 .1-.5-.1z"/>
<path d="M166.2 6.3v2.6h-1.9v.4l.8 .9a.91 .91 0 0 0 1 .8 .56 .56 0 0 1 .5-.3 .56 .56 0 0 1 .5 .3l.4 .8a1.53 1.53 0 0 0 1.9 1.2 1.54 1.54 0 0 1 1-2.1l.9-.3v-1.4a1.52 1.52 0 0 1-.4-1.6h-1.3l-.2 .8h.5l-.2 .8h-.5l-.1 1v.2l.4 .1-.2 .8a1.93 1.93 0 0 1-1.6-.3l.3-1.8h-.5l.2-.8h.4l.2-.8h-.4v-1.3zM168.6 7.6l-.6 2.9h.7l.6-2.9zM168.8 6.6l-.1 .7h.6l.2-.7z"/>
</g>
<g font-size="3.9">
<text x="19" y="29.3">7.2</text>
<text x="27.9" y="29.3">Recommended PCB Pattern</text>
<text x="19" y="120.6">7.3</text>
<text x="27.9" y="120.6">Recommended Stencil Opening</text>
</g>
<text font-size="3.5" fill="#00f" x="19" y="17.3">CSD17308Q3</text>
<g font-size="3.5">
<text x="19" y="108.6">For recommended circuit layout for PCB designs, see application note SLPA005 – Reducing Ringing Through</text>
<text x="19" y="112.5">PCB Layout Techniques.</text>
<text x="19" y="207.7">All dimensions are in mm, unless otherwise specified.</text>
</g>
<g font-size="2.8">
<text x="19" y="263.6">10</text>
<text x="85.3" y="268.9">Product Folder Links: CSD17308Q3</text>
</g>
<text font-size="2.8" fill="#0000c8" x="29.6" y="263.6">Submit Documentation Feedback</text>
<g font-size="2.5">
<text x="19" y="21.4">SLPS262C –FEBRUARY 2010–REVISED DECEMBER 2019</text>
<text x="181.8" y="21.4">www.ti.com</text>
<text x="134.2" y="263.6">Copyright © 2010–2019, Texas Instruments Incorporated</text>
</g>
</svg>
